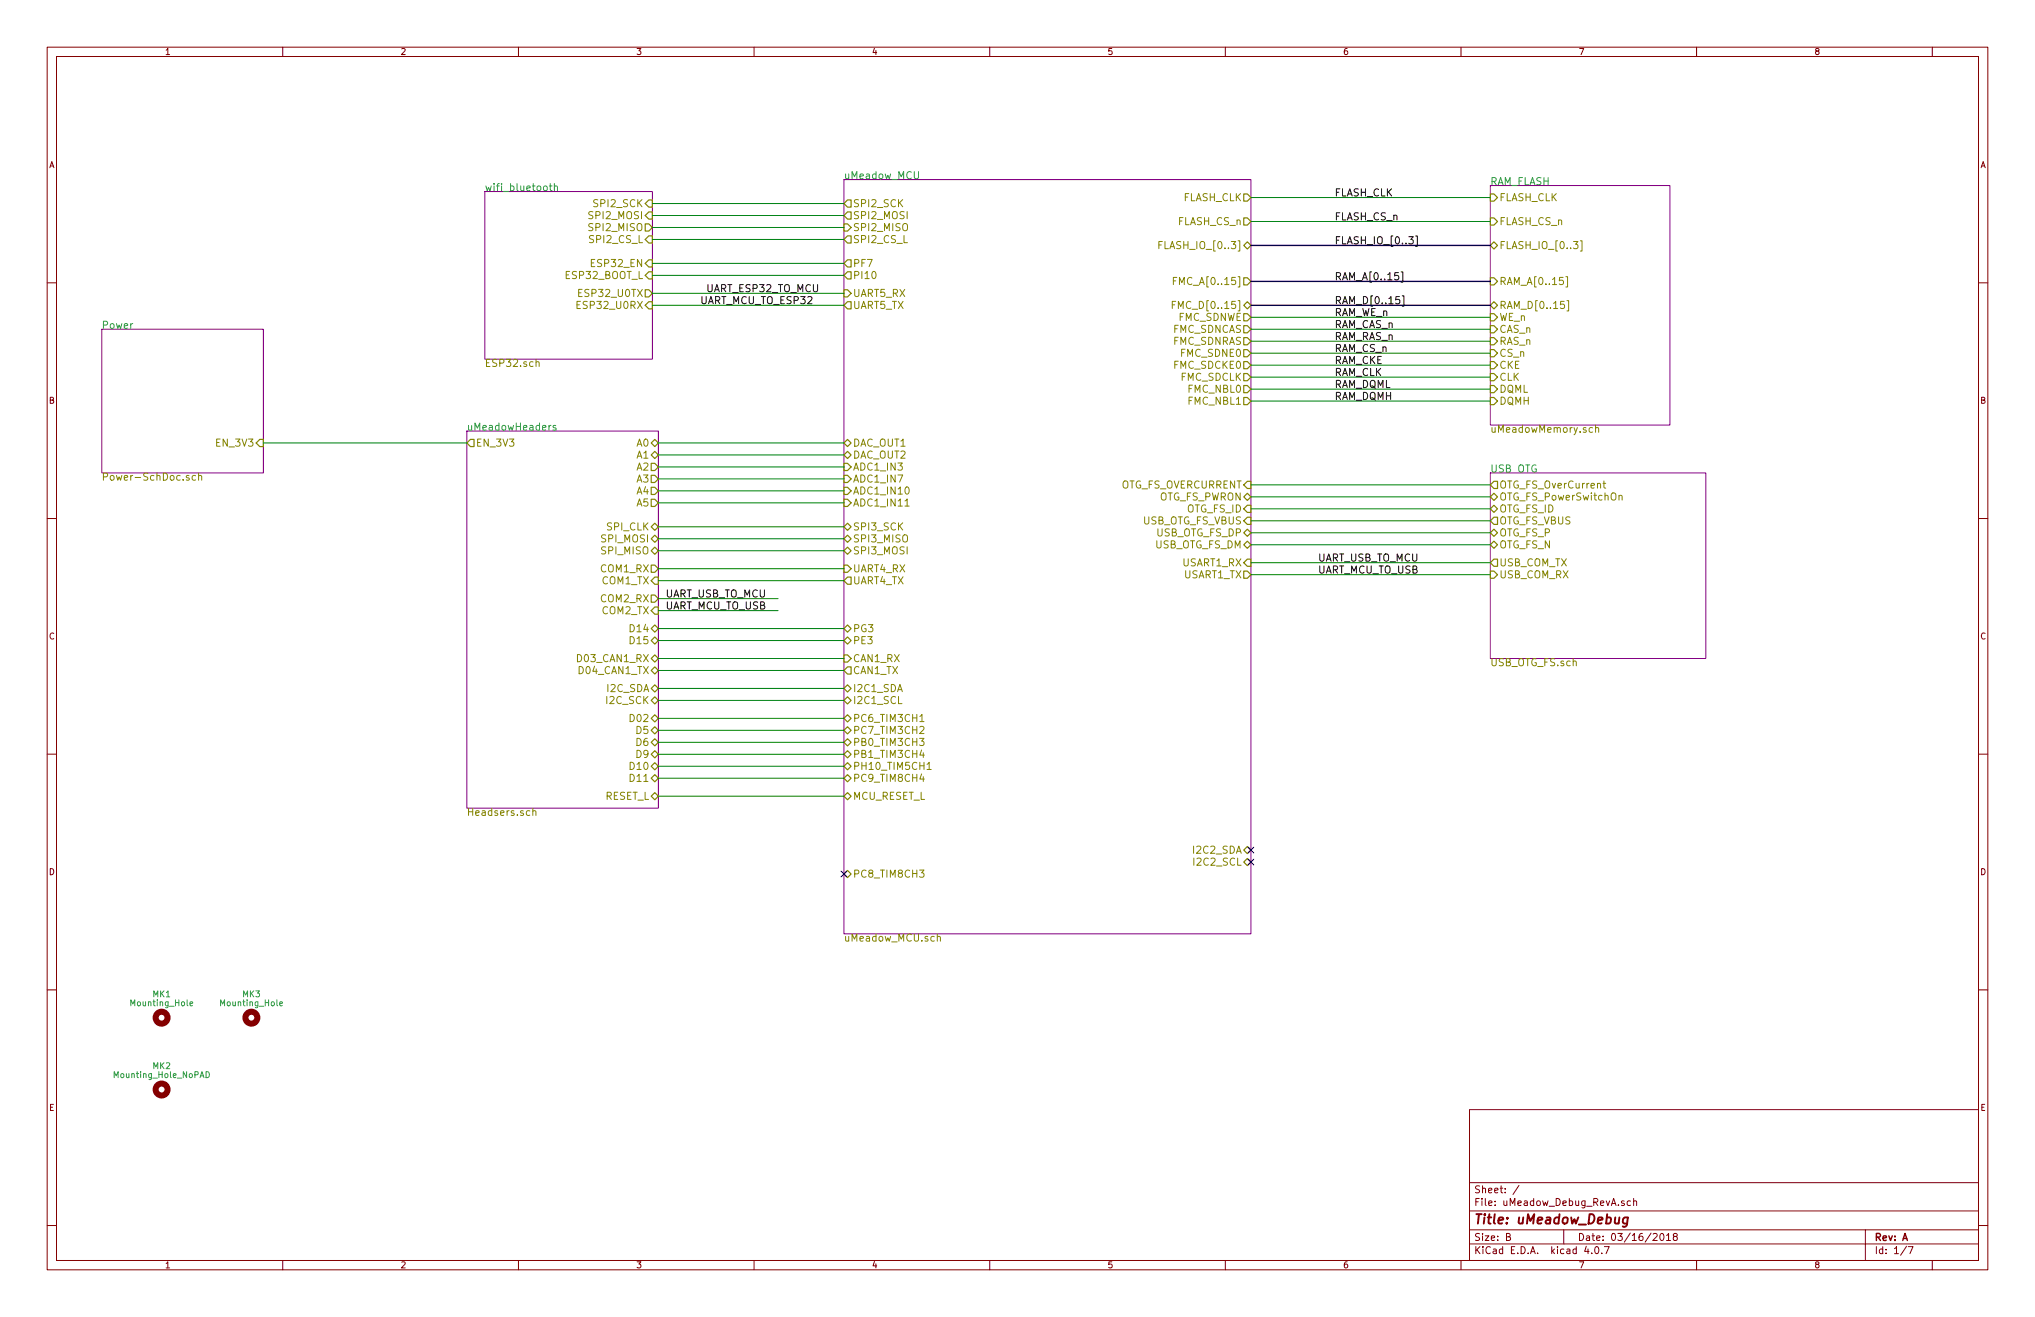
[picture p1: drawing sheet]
<svg xmlns="http://www.w3.org/2000/svg" width="432mm" height="279mm" viewBox="0 0 432 279" stroke-linecap="round" stroke-linejoin="round" font-family="sans-serif">
<g fill="none" stroke="#840000" stroke-width=".21">
<path d="M10 10h411.8v259.4h-411.8zM12 12h407.8v255.4h-407.8zM60 10v2M110 10v2M160 10v2M210 10v2M260 10v2M310 10v2M360 10v2M410 10v2M10 60h2M419.8 60h2"/>
<path d="M10 110h2M419.8 110h2M10 160h2M419.8 160h2M10 210h2M419.8 210h2M311.8 235.4h108v32h-108zM10 260h2M311.8 256.9h108M311.8 250.9h108M322.3 251.5l-1.3 1.9M344.6 254.8h-.3l-.3 .2 .1 .2 .5 .1v.4h-.6"/>
<path d="M346 254.8h-.5l-.2 .2v.6l.2 .2 .5-.1M346.6 254.9l.2-.1h.4l.1 1M346.6 254.3v1.5M419.8 260h2M60 267.4v2M110 267.4v2M160 267.4v2M210 267.4v2M260 267.4v2M310 267.4v2M311.8 263.9h108M311.8 260.9h108"/>
<path d="M319.7 262.4l.7-.1v-.5l-.2-.1h-.5v1.5h.5l.2-.2 .1-.3-.3-.3M331.8 260.9v3M336.6 264.4l-.4 1.1h1M337.7 265.8v.2M338.5 264.6l.2-.1a.8 .8 0 0 1 .6 .7 .8 .8 0 0 1-.6 .8l-.3-.6zM339.9 265.8v.2M340.4 264.5h1.1l-.7 1.5M350.8 261.8l.6-.1 .2 .4-.9 1.1h.9M352.3 261.8l.3-.1a.8 .8 0 0 1 .5 .7 .8 .8 0 0 1-.5 .8l-.4-.6zM353.6 262.1l.5-.4v1.5M353.6 263.2h.9M355.3 262.3l-.3-.3 .1-.2 .2-.1h.5l.1 .3-.1 .2-.5 .1-.3 .3 .1 .4 .2 .2h.3l.3-.3v-.3l-.3-.3"/>
<path d="M360 267.4v2M395.8 260.9v6.5M404.5 264.4l-1.2 1.9M404.9 264.5h1l-.6 1.5M410 267.4v2"/>
</g>
<path d="M345.4 258.3l-.3 1.8a.53 .53 0 0 1-.8 .1M345.4 258.3h-.2a.67 .67 0 0 0-.8 .3v.8l.3 .2 .6-.1" fill="none" stroke="#840000" stroke-width=".41"/>
<path d="M179.1 38.1h86.3v160h-86.3zM316.2 39.4h38.1v50.8h-38.1zM102.9 40.6h35.5v35.6h-35.5zM21.6 69.9h34.3v30.4h-34.3zM99.1 91.4h40.6v80.1h-40.6zM316.2 100.3h45.7v39.4h-45.7z" fill="none" stroke="#840084" stroke-width=".21"/>
<path d="M116.6 39.4h.5M116.8 38.9v1.4l.3 .2M117.6 39.6l.1-.1a.36 .36 0 0 1 .6 .2v.8M117.6 38.9v1.6M194 36.4v1.2l.3 .3h.3l.3-.3v-1.2M117.9 90.3l-.3-.1-.3 .3 .1 .2 .5 .1v.4h-.6M40.3 213l.6-.2-.1-.2-.3-.1-.2 .2 .1 .6h.4M59.4 213l.5-.2v-.2l-.4-.1-.1 .2v.6h.5M43.7 227.4a.64 .64 0 0 1 .7 .6 .64 .64 0 0 1-.7 .6z" fill="none" stroke="#008484" stroke-width=".21"/>
<g fill="none" stroke="#848400" stroke-width=".21">
<path d="M245.9 52h.5M246.6 51.2h-.7v1.6M249 59.6h.5M249.7 58.9h-.7v1.5M332.3 58.7h.3v2.2h-.3M335.3 51.1h.4v2.2h-.4M113.7 76.9l.1-.1a.36 .36 0 0 1 .6 .2v.7M122.4 64.7h.5M123.2 63.9h-.8v1.6h.8M248.7 64.7h.6M249.5 63.9h-.8v1.6M332.5 63.8h.3v2.2h-.3"/>
<path d="M337.9 90.8l-.4-.1-.3 .3 .1 .6h.6M338.6 90.9v-.1a.36 .36 0 0 1 .6 .1v.8M338.6 90.2v1.5M41.5 100.9h-.4l-.3 .3 .1 .6h.6M42.1 101l.1-.1a.36 .36 0 0 1 .6 .2v.8M42.1 100.4v1.5M192 107.4h.9M340.1 102.5h.6M340.3 102v1.4l.4 .2M343.5 105.2h.1a.36 .36 0 0 1 .6 .1v.8M195.1 156.6h1l-.5 .6 .5 .3-.1 .5-.2 .2-.7-.2M195.2 154.3l.6-.2 .3 .4-1 1.1h1"/>
<path d="M195.2 153.1h.9M195.6 159.1l-.4 1.1h.9M113.1 172.1a.36 .36 0 0 1 .6 .1v.8M113.1 171.5v1.5M195.6 164.2l-.4 1.1h.9M196.7 162.2l.5-.5v1.5M196.7 163.2h.9M195.1 184.6h1l-.5 .6 .5 .2-.1 .6-.2 .1-.7-.1M198.9 198.8l.1-.1a.36 .36 0 0 1 .5 .2v.8M198.9 198.1v1.6"/>
</g>
<g fill="none" stroke="#848400" stroke-width=".25">
<path d="M136.9 45.7l.8-.7h.7v1.5h-.7zM136.9 47.5h.8l.7 .8-.7 .7h-.8zM137.7 42.4h.7v1.5h-.7l-.8-.7zM137.7 50h.7v1.6h-.7l-.8-.8zM137.7 55.1h.7v1.5h-.7l-.8-.7zM137.7 57.7h.7v1.5h-.7l-.8-.8zM179.1 47.5h.7l.8 .8-.8 .7h-.7zM179.8 50h.8v1.6h-.8l-.7-.8zM179.8 45h.8v1.5h-.8l-.7-.8zM179.8 42.4h.8v1.5h-.8l-.7-.7zM179.8 57.7h.8v1.5h-.8l-.7-.8zM179.8 55.1h.8v1.5h-.8l-.7-.7z"/>
<path d="M263.9 41.1h.8l.7 .8-.7 .8h-.8zM263.9 46.2h.8l.7 .8-.7 .8h-.8zM263.9 52.1l.8-.8 .7 .8-.7 .7zM263.9 58.9h.8l.7 .8-.7 .8h-.8zM316.2 41.1h.8l.8 .8-.8 .8h-.8zM316.2 46.2h.8l.8 .8-.8 .8h-.8zM316.2 52.1l.8-.8 .8 .8-.8 .7zM316.2 58.9h.8l.8 .8-.8 .8h-.8zM136.9 61.5h.8l.7 .7-.7 .8h-.8zM137.7 64h.7v1.5h-.7l-.8-.7zM179.1 61.5h.7l.8 .7-.8 .8h-.7zM179.8 64h.8v1.5h-.8l-.7-.7z"/>
<path d="M263.9 64.8l.8-.8 .7 .8-.7 .7zM263.9 76.7h.8l.7 .8-.7 .7h-.8zM263.9 79.2h.8l.7 .8-.7 .8h-.8zM263.9 69.1h.8l.7 .8-.7 .7h-.8zM263.9 74.2h.8l.7 .7-.7 .8h-.8zM263.9 66.5h.8l.7 .8-.7 .8h-.8zM263.9 71.6h.8l.7 .8-.7 .8h-.8zM316.2 64.8l.8-.8 .8 .8-.8 .7zM316.2 66.5h.8l.8 .8-.8 .8h-.8zM316.2 69.1h.8l.8 .8-.8 .7h-.8zM316.2 71.6h.8l.8 .8-.8 .8h-.8zM316.2 74.2h.8l.8 .7-.8 .8h-.8z"/>
<path d="M316.2 76.7h.8l.8 .8-.8 .7h-.8zM316.2 79.2h.8l.8 .8-.8 .8h-.8zM55.1 93.2h.8v1.5h-.8l-.7-.7zM99.8 93.2h.8v1.5h-.8l-.7-.7zM138.2 94l.7-.8 .8 .8-.8 .7zM138.2 96.5l.7-.7 .8 .7-.8 .8zM138.2 98.3h.7l.8 .8-.8 .7h-.7zM179.1 98.3h.7l.8 .8-.8 .7h-.7zM179.8 93.2l.8 .8-.8 .7-.7-.7zM179.8 95.8l.8 .7-.8 .8-.7-.8zM263.9 81.8h.8l.7 .8-.7 .7h-.8zM263.9 84.3h.8l.7 .8-.7 .8h-.8z"/>
<path d="M316.2 81.8h.8l.8 .8-.8 .7h-.8zM316.2 84.3h.8l.8 .8-.8 .8h-.8zM138.2 100.8h.7l.8 .8-.8 .8h-.7zM138.2 103.4h.7l.8 .7-.8 .8h-.7zM138.2 111.8l.7-.8 .8 .8-.8 .7zM138.2 114.3l.7-.8 .8 .8-.8 .8zM138.2 116.8l.7-.7 .8 .7-.8 .8zM138.2 119.9h.7l.8 .8-.8 .7h-.7zM138.2 105.9h.7l.8 .8-.8 .7h-.7zM179.1 114.3l.7-.8 .8 .8-.8 .8zM179.1 111.8l.7-.8 .8 .8-.8 .7zM179.1 100.8h.7l.8 .8-.8 .8h-.7z"/>
<path d="M179.1 103.4h.7l.8 .7-.8 .8h-.7zM179.1 105.9h.7l.8 .8-.8 .7h-.7zM179.1 119.9h.7l.8 .8-.8 .7h-.7zM179.8 116.1l.8 .7-.8 .8-.7-.8zM263.9 113l.8-.7 .7 .7-.7 .8zM263.9 115.6l.8-.8 .7 .8-.7 .7zM264.7 109.7h.7v1.6h-.7l-.8-.8zM264.7 118.6h.7v1.5h-.7l-.8-.7zM264.7 107.2h.7v1.5h-.7l-.8-.7zM264.7 102.1h.7v1.5h-.7l-.8-.7zM264.7 104.6l.7 .8-.7 .8-.8-.8zM316.2 115.6l.8-.8 .8 .8-.8 .7z"/>
<path d="M316.2 113l.8-.7 .8 .7-.8 .8zM317 102.1h.8v1.5h-.8l-.8-.7zM317 104.6l.8 .8-.8 .8-.8-.8zM317 107.2l.8 .8-.8 .7-.8-.7zM317 109.7h.8v1.6h-.8l-.8-.8zM317 118.6h.8v1.5h-.8l-.8-.7zM138.2 139.7l.7-.8 .8 .8-.8 .8zM138.2 126.2h.7l.8 .8-.8 .8h-.7zM138.2 133.4l.7-.8 .8 .8-.8 .7zM138.2 135.9l.7-.8 .8 .8-.8 .8zM138.9 122.4h.8v1.6h-.8l-.7-.8zM138.9 128.8h.8v1.5h-.8l-.7-.8z"/>
<path d="M179.1 138.9h.7l.8 .8-.8 .8h-.7zM179.1 133.4l.7-.8 .8 .8-.8 .7zM179.1 135.9l.7-.8 .8 .8-.8 .8zM179.8 122.4h.8v1.6h-.8l-.7-.8zM263.9 121.2h.8l.7 .7-.7 .8h-.8zM316.2 121.2h.8l.8 .7-.8 .8h-.8zM138.2 142.2l.7-.7 .8 .7-.8 .8zM138.2 152.4l.7-.8 .8 .8-.8 .8zM138.2 146.1l.7-.8 .8 .8-.8 .7zM138.2 148.6l.7-.8 .8 .8-.8 .8zM138.2 154.9l.7-.7 .8 .7-.8 .8zM138.2 157.5l.7-.8 .8 .8-.8 .7z"/>
<path d="M179.1 148.6l.7-.8 .8 .8-.8 .8zM179.1 146.1l.7-.8 .8 .8-.8 .7zM179.1 152.4l.7-.8 .8 .8-.8 .8zM179.1 157.5l.7-.8 .8 .8-.8 .7zM179.8 141.5h.8v1.5h-.8l-.7-.8zM179.8 154.2l.8 .7-.8 .8-.7-.8zM138.2 168.9l.7-.8 .8 .8-.8 .8zM138.2 160l.7-.7 .8 .7-.8 .8zM138.2 162.6l.7-.8 .8 .8-.8 .7zM138.2 165.1l.7-.8 .8 .8-.8 .8zM179.1 168.9l.7-.8 .8 .8-.8 .8zM179.1 165.1l.7-.8 .8 .8-.8 .8z"/>
<path d="M179.1 160l.7-.7 .8 .7-.8 .8zM179.8 161.8l.8 .8-.8 .7-.7-.7zM179.8 184.7l.8 .7-.8 .8-.7-.8zM263.9 182.9l.8-.8 .7 .8-.7 .7zM263.9 180.3l.8-.7 .7 .7-.7 .8z"/>
</g>
<g fill="none" stroke="#008400" stroke-width=".21">
<path d="M138.4 43.2h40.7M138.4 45.7h40.7M138.4 48.3h40.7M138.4 50.8h40.7M138.4 55.9h40.7M138.4 58.4h40.7M265.4 41.9h50.8M265.4 47h50.8M138.4 62.2h40.7M138.4 64.8h40.7M265.4 67.3h50.8M265.4 69.9h50.8"/>
<path d="M265.4 72.4h50.8M265.4 74.9h50.8M265.4 77.5h50.8M55.9 94h43.2M139.7 94h39.4M139.7 96.5h39.4M139.7 99.1h39.4M265.4 80h50.8M265.4 82.6h50.8M265.4 85.1h50.8M139.7 111.8h39.4M139.7 114.3h39.4"/>
<path d="M139.7 116.8h39.4M139.7 101.6h39.4M139.7 104.1h39.4M139.7 106.7h39.4M265.4 113h50.8M265.4 115.6h50.8M265.4 110.5h50.8M265.4 119.4h50.8M265.4 102.9h50.8M265.4 105.4h50.8M265.4 108h50.8M139.7 120.7h39.4"/>
<path d="M139.7 123.2h39.4M139.7 139.7h39.4M139.7 127h25.4M139.7 129.5h25.4M139.7 133.4h39.4M139.7 135.9h39.4M265.4 121.9h50.8M139.7 142.2h39.4M139.7 146.1h39.4M139.7 148.6h39.4M139.7 152.4h39.4M139.7 154.9h39.4"/>
<path d="M139.7 157.5h39.4M139.7 168.9h39.4M139.7 160h39.4M139.7 162.6h39.4M139.7 165.1h39.4"/>
</g>
<path d="M265.4 52.1h50.8M265.4 59.7h50.8M265.4 64.8h50.8" fill="none" stroke="#000084" stroke-width=".3"/>
<path d="M297.3 57.7h.4v2.2h-.4M300.4 50.1h.3v2.1h-.3M297.5 62.8h.4v2.1h-.4" fill="none" stroke="#000" stroke-width=".21"/>
<path d="M264.8 179.7l1.2 1.2M266 179.7l-1.2 1.2M178.5 184.8l1.2 1.2M179.7 184.8l-1.2 1.2M264.8 182.3l1.2 1.2M266 182.3l-1.2 1.2" fill="none" stroke="#000084" stroke-width=".21"/>
<g fill="none" stroke="#840000" stroke-width="1.3">
<circle cx="34.3" cy="215.9" r="1.27"/>
<circle cx="53.3" cy="215.9" r="1.27"/>
<circle cx="34.3" cy="231.1" r="1.27"/>
</g>
<text font-size="2.8" fill="#840000" x="312.8" y="259.7">Title: uMeadow_Debug</text>
<g font-size="2.1" fill="#008484">
<text x="102.9" y="40.5">wifi_bluetooth</text>
<text x="179.1" y="38">uMeadow_MCU</text>
<text x="316.2" y="39.3">RAM_FLASH</text>
<text x="21.6" y="69.7">Power</text>
<text x="99.1" y="91.3">uMeadowHeaders</text>
<text x="316.2" y="100.2">USB OTG</text>
</g>
<g font-size="2.1">
<text x="283.2" y="41.7">FLASH_CLK</text>
<text x="283.2" y="46.7">FLASH_CS_n</text>
<text x="283.2" y="51.8">FLASH_IO_[0..3]</text>
<text x="283.2" y="59.4">RAM_A[0..15]</text>
<text x="148.6" y="64.5">UART_MCU_TO_ESP32</text>
<text x="149.9" y="62">UART_ESP32_TO_MCU</text>
<text x="283.2" y="64.5">RAM_D[0..15]</text>
<text x="283.2" y="67.1">RAM_WE_n</text>
<text x="283.2" y="69.6">RAM_CAS_n</text>
<text x="283.2" y="72.1">RAM_RAS_n</text>
<text x="283.2" y="74.7">RAM_CS_n</text>
<text x="283.2" y="77.2">RAM_CKE</text>
<text x="283.2" y="79.8">RAM_CLK</text>
<text x="283.2" y="82.3">RAM_DQML</text>
<text x="283.2" y="84.8">RAM_DQMH</text>
<text x="279.3" y="119.1">UART_USB_TO_MCU</text>
<text x="279.3" y="121.7">UART_MCU_TO_USB</text>
<text x="140.9" y="126.7">UART_USB_TO_MCU</text>
<text x="140.9" y="129.3">UART_MCU_TO_USB</text>
</g>
<g font-size="2.1" fill="#848400">
<text x="125.3" y="46.5">SPI2_MOSI</text>
<text x="126.2" y="43.9">SPI2_SCK</text>
<text x="181" y="46.5">SPI2_MOSI</text>
<text x="181" y="43.9">SPI2_SCK</text>
<text x="249.8" y="47.8">FLASH_CS_n</text>
<text x="250.9" y="42.7">FLASH_CLK</text>
<text x="318.2" y="42.7">FLASH_CLK</text>
<text x="318.2" y="47.8">FLASH_CS_n</text>
<text x="125.3" y="49">SPI2_MISO</text>
<text x="125.3" y="51.6">SPI2_CS_L</text>
<text x="181" y="51.6">SPI2_CS_L</text>
<text x="181" y="49">SPI2_MISO</text>
<text x="246.9" y="52.8">FLASH_IO_[0..3]</text>
<text x="318.2" y="52.8">FLASH_IO_[0..3]</text>
<text x="120.1" y="59.2">ESP32_BOOT_L</text>
<text x="125.8" y="56.6">ESP32_EN</text>
<text x="181" y="59.2">PI10</text>
<text x="181" y="56.6">PF7</text>
<text x="123.1" y="65.5">ESP32_U0RX</text>
<text x="123.3" y="63">ESP32_U0TX</text>
<text x="181" y="63">UART5_RX</text>
<text x="181" y="65.5">UART5_TX</text>
<text x="250.1" y="60.5">FMC_A[0..15]</text>
<text x="250.1" y="65.5">FMC_D[0..15]</text>
<text x="318.2" y="60.5">RAM_A[0..15]</text>
<text x="318.2" y="65.5">RAM_D[0..15]</text>
<text x="248.8" y="70.6">FMC_SDNCAS</text>
<text x="249.8" y="68.1">FMC_SDNWE</text>
<text x="318.2" y="68.1">WE_n</text>
<text x="318.2" y="70.6">CAS_n</text>
<text x="102.9" y="77.8">ESP32.sch</text>
<text x="248.8" y="73.2">FMC_SDNRAS</text>
<text x="250.6" y="75.7">FMC_SDNE0</text>
<text x="318.2" y="73.2">RAS_n</text>
<text x="318.2" y="75.7">CS_n</text>
<text x="249.1" y="78.2">FMC_SDCKE0</text>
<text x="250.4" y="80.8">FMC_SDCLK</text>
<text x="252.2" y="83.3">FMC_NBL0</text>
<text x="318.2" y="78.2">CKE</text>
<text x="318.2" y="80.8">CLK</text>
<text x="318.2" y="83.3">DQML</text>
<text x="252.2" y="85.9">FMC_NBL1</text>
<text x="318.2" y="85.9">DQMH</text>
<text x="46.1" y="94.7">EN_3V3</text>
<text x="101" y="94.7">EN_3V3</text>
<text x="135.1" y="94.7">A0</text>
<text x="181" y="94.7">DAC_OUT1</text>
<text x="316.2" y="91.8">uMeadowMemory.sch</text>
<text x="21.6" y="102">Power-SchDoc.sch</text>
<text x="135.1" y="97.3">A1</text>
<text x="135.1" y="99.8">A2</text>
<text x="181" y="97.3">DAC_OUT2</text>
<text x="181" y="99.8">ADC1_IN3</text>
<text x="135.1" y="102.4">A3</text>
<text x="135.1" y="104.9">A4</text>
<text x="135.1" y="107.4">A5</text>
<text x="181" y="102.4">ADC1_IN7</text>
<text x="181" y="104.9">ADC1_IN10</text>
<text x="181" y="107.4">ADC1_IN11</text>
<text x="237.4" y="103.6">OTG_FS_OVERCURRENT</text>
<text x="245.7" y="106.2">OTG_FS_PWRON</text>
<text x="318.2" y="103.6">OTG_FS_OverCurrent</text>
<text x="318.2" y="106.2">OTG_FS_PowerSwitchOn</text>
<text x="128.8" y="112.5">SPI_CLK</text>
<text x="181" y="112.5">SPI3_SCK</text>
<text x="242.3" y="111.3">USB_OTG_FS_VBUS</text>
<text x="245.2" y="113.8">USB_OTG_FS_DP</text>
<text x="251.7" y="108.7">OTG_FS_ID</text>
<text x="318.2" y="113.8">OTG_FS_P</text>
<text x="318.2" y="108.7">OTG_FS_ID</text>
<text x="318.2" y="111.3">OTG_FS_VBUS</text>
<text x="127.7" y="115.1">SPI_MOSI</text>
<text x="127.7" y="117.6">SPI_MISO</text>
<text x="181" y="115.1">SPI3_MISO</text>
<text x="181" y="117.6">SPI3_MOSI</text>
<text x="244.9" y="116.3">USB_OTG_FS_DM</text>
<text x="318.2" y="116.3">OTG_FS_N</text>
<text x="127.5" y="121.4">COM1_RX</text>
<text x="127.7" y="124">COM1_TX</text>
<text x="181" y="124">UART4_TX</text>
<text x="181" y="121.4">UART4_RX</text>
<text x="250.9" y="120.1">USART1_RX</text>
<text x="251.1" y="122.7">USART1_TX</text>
<text x="318.2" y="120.1">USB_COM_TX</text>
<text x="318.2" y="122.7">USB_COM_RX</text>
<text x="127.5" y="127.8">COM2_RX</text>
<text x="127.7" y="130.3">COM2_TX</text>
<text x="133.9" y="134.1">D14</text>
<text x="133.9" y="136.7">D15</text>
<text x="181" y="134.1">PG3</text>
<text x="181" y="136.7">PE3</text>
<text x="122.8" y="140.5">D03_CAN1_RX</text>
<text x="123" y="143">D04_CAN1_TX</text>
<text x="181" y="140.5">CAN1_RX</text>
<text x="181" y="143">CAN1_TX</text>
<text x="316.2" y="141.3">USB_OTG_FS.sch</text>
<text x="128.8" y="146.8">I2C_SDA</text>
<text x="128.8" y="149.4">I2C_SCK</text>
<text x="181" y="149.4">I2C1_SCL</text>
<text x="181" y="146.8">I2C1_SDA</text>
<text x="133.9" y="153.2">D02</text>
<text x="135.1" y="155.7">D5</text>
<text x="181" y="155.7">PC7_TIM3CH2</text>
<text x="181" y="153.2">PC6_TIM3CH1</text>
<text x="135.1" y="158.2">D6</text>
<text x="135.1" y="160.8">D9</text>
<text x="181" y="160.8">PB1_TIM3CH4</text>
<text x="181" y="158.2">PB0_TIM3CH3</text>
<text x="133.9" y="163.3">D10</text>
<text x="133.9" y="165.9">D11</text>
<text x="181" y="165.9">PC9_TIM8CH4</text>
<text x="181" y="163.3">PH10_TIM5CH1</text>
<text x="99.1" y="173.1">Headsers.sch</text>
<text x="128.2" y="169.7">RESET_L</text>
<text x="181" y="169.7">MCU_RESET_L</text>
<text x="253.4" y="181.1">I2C2_SDA</text>
<text x="253.6" y="183.6">I2C2_SCL</text>
<text x="181" y="186.2">PC8_TIM8CH3</text>
<text x="179.1" y="199.7">uMeadow_MCU.sch</text>
</g>
<g font-size="2.1" fill="#840000">
<text x="312.8" y="255.8">File: uMeadow_Debug_RevA.sch</text>
<text x="312.8" y="253.1">Sheet: /</text>
<text x="312.8" y="263.2">Size: B</text>
<text x="334.8" y="263.2">Date: 03/16/2018</text>
<text x="397.8" y="263.2">Rev: A</text>
<text x="312.8" y="266">KiCad E.D.A. kicad 4.0.7</text>
<text x="397.8" y="266">Id: 1/7</text>
</g>
<g font-size="1.8" fill="#840000">
<text x="35" y="11.6">1</text>
<text x="85" y="11.6">2</text>
<text x="135" y="11.6">3</text>
<text x="185" y="11.6">4</text>
<text x="235" y="11.6">5</text>
<text x="285" y="11.6">6</text>
<text x="335" y="11.6">7</text>
<text x="385" y="11.6">8</text>
<text x="10.4" y="35.6">A</text>
<text x="420.2" y="35.6">A</text>
<text x="10.4" y="85.6">B</text>
<text x="420.2" y="85.6">B</text>
<text x="10.4" y="135.6">C</text>
<text x="420.2" y="135.6">C</text>
<text x="10.4" y="185.6">D</text>
<text x="420.2" y="185.6">D</text>
<text x="10.4" y="235.6">E</text>
<text x="420.2" y="235.6">E</text>
<text x="35" y="269">1</text>
<text x="85" y="269">2</text>
<text x="135" y="269">3</text>
<text x="185" y="269">4</text>
<text x="235" y="269">5</text>
<text x="285" y="269">6</text>
<text x="335" y="269">7</text>
<text x="385" y="269">8</text>
</g>
<g font-size="1.8" fill="#008484">
<text x="27.9" y="213.4">Mounting_Hole</text>
<text x="32.4" y="211.5">MK1</text>
<text x="47" y="213.4">Mounting_Hole</text>
<text x="51.5" y="211.5">MK3</text>
<text x="32.4" y="226.8">MK2</text>
<text x="24.4" y="228.7">Mounting_Hole_NoPAD</text>
</g>
</svg>
